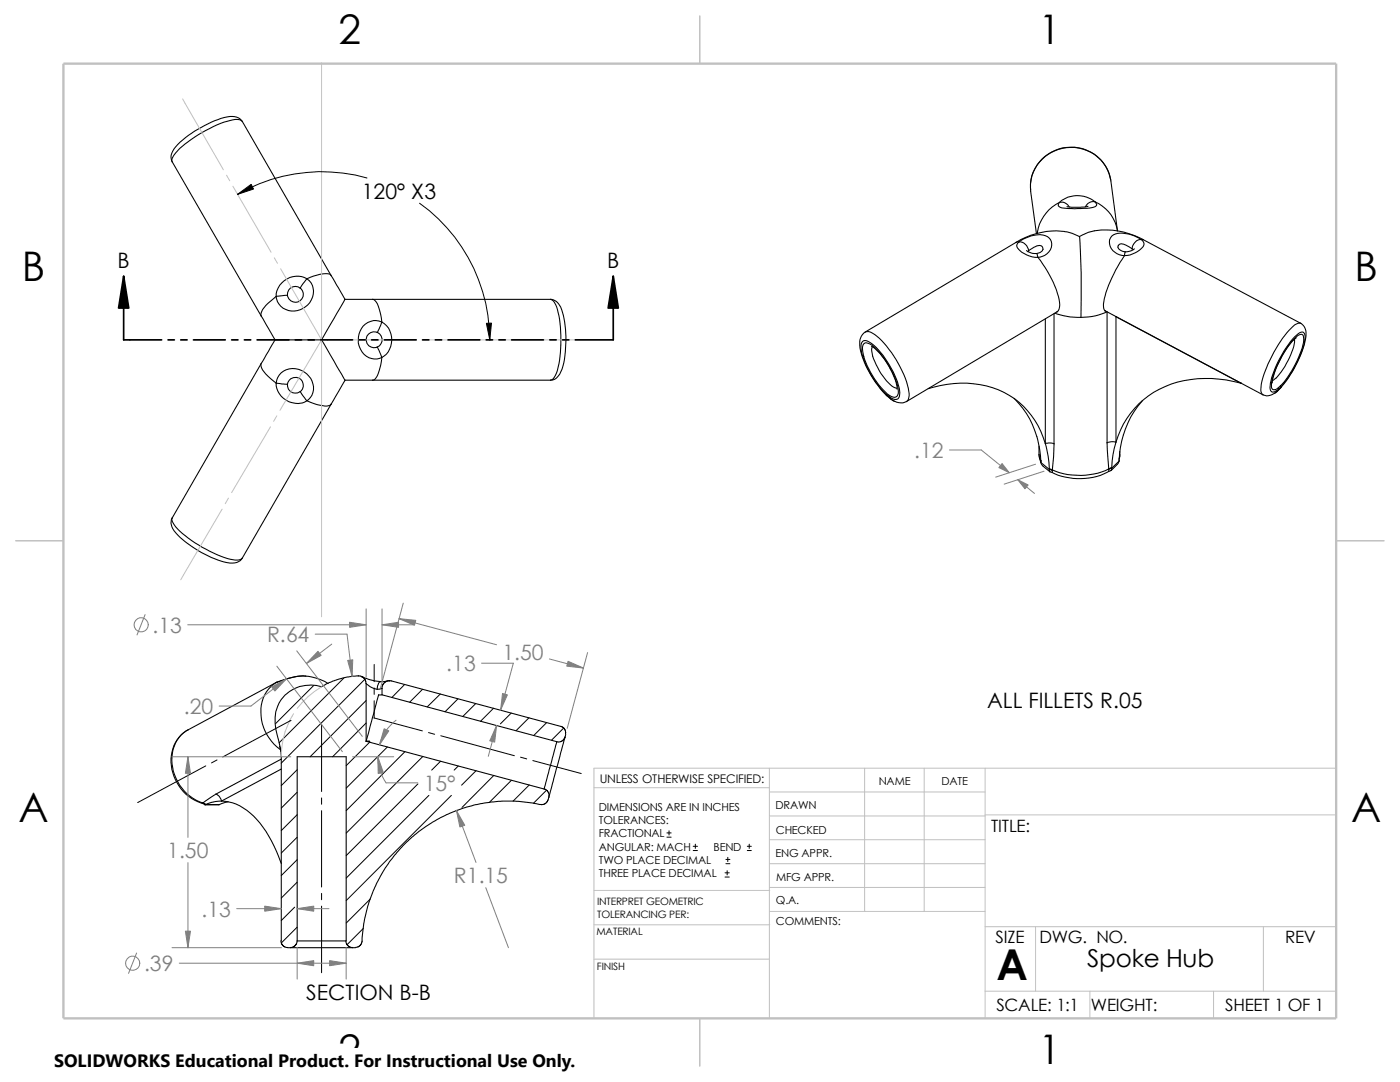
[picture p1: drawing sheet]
<svg xmlns="http://www.w3.org/2000/svg" width="279mm" height="216mm" viewBox="0 0 279 216" stroke-linecap="round" stroke-linejoin="round" font-family="sans-serif">
<g fill="none" stroke="#c0c0c0" stroke-width=".2">
<path d="M36.4 19.7l8.2 14.2M64.2 12.5v110.6M45.2 35l.6 1.1M46.5 37.2l7.6 13.1M54.7 51.4l.7 1.1M56 53.6l8.2 14.2M64.2 67.8h16.3M64.2 67.8l-8.3 14.1M81.8 67.8h1.3M84.3 67.8h15.3M100.8 67.8h1.3M103.4 67.8h16.3"/>
<path d="M45.6 99.4l-.6 1.1M54 85.2l-7.8 13.1M55.2 83l-.6 1.1M44.3 101.6l-8.2 14.1M64.2 137a17.3 17.3 0 0 0-4.9 4.4M58.6 142.4l-.3 .5a15.5 15.5 0 0 0-2.2 8.1M118.5 157.2h35M153.5 153.3v49.9M153.5 158h43.1M172.6 153.3v28.6M184.4 153.3v28.6M196.6 153.3v49.9"/>
<path d="M266.7 153.3h-148.2v49.9M118.5 177.7h35.1M153.5 167.6h43.1M153.5 162.8h43.1M153.5 172.3h43.1M153.5 177.1h43.1M196.6 162.6h70.1M118.5 191.4h35M118.5 184.5h35.1M153.6 181.9h43M196.6 197.8h70.1M196.6 184.9h70.1"/>
<path d="M206.7 184.9v12.9M217.5 197.8v5.4M242.2 197.8v5.4M252.1 184.9v12.9"/>
</g>
<path d="M139.7 3.2v9.5M3.1 107.9h9.6M266.7 107.9h9.5M139.7 203.2v9.5" fill="none" stroke="#c0c0c0" stroke-width=".21"/>
<path d="M12.7 12.7h254v190.5h-254z" fill="none" stroke="#c0c0c0" stroke-width=".47"/>
<g fill="none" stroke="#000" stroke-width=".21">
<path d="M34.4 32.3l17.7 30.7M48.3 24.2l17.8 30.8M48.3 24.2a2.95 2.95 0 0 0-3.6-.7 22.4 22.4 0 0 0-9.9 6.2l-.6 1.2v.8l.2 .6M48.3 24.2l-.3-.2a6.6 6.6 0 0 0-4 .6 25.9 25.9 0 0 0-8.9 5.9l-.6 .7a.98 .98 0 0 0-.1 1.1M221.7 35.9l1.3 10.2a7.6 7.6 0 0 0-4.5-5.8M221.7 35.9a8.1 8.1 0 0 0-8.8-6.5 8.1 8.1 0 0 0-7.2 8.1v.4M221.7 35.9a8.1 8.1 0 0 0-9.1-6.4 8.1 8.1 0 0 0-6.9 8.7l1.1 8.4M55.1 59.1a7.8 7.8 0 0 0-3 3.3v.6M57.4 58.9l-2.3 .2M59.9 57.5a1.58 1.58 0 0 0-1.8-.1 1.58 1.58 0 0 0-.7 1.5M59.9 57.5a1.58 1.58 0 0 1-.2 2.6 1.58 1.58 0 0 1-2.3-1.2M61.3 55.6l-1.4 1.9"/>
<path d="M61.3 55.6a3.6 3.6 0 0 1-1.4 6.2 3.4 3.4 0 0 1-4.8-2.7M61.3 55.6a4.2 4.2 0 0 0-6.2 3.5M66.1 55a1.47 1.47 0 0 0-1.7-.3l-1.8 .4-1.3 .5M66.1 55l2.8 4.8M74.3 59.7h35.6M74.3 59.7h-5.5l-4.6 8.1M74.3 59.7l.4 .1a6.7 6.7 0 0 1 1.5 4.5M109.9 59.7a2.5 2.5 0 0 1 2.2 2.1 21.9 21.9 0 0 1 .1 11.8 2.76 2.76 0 0 1-2.3 2.3M109.9 59.7a2.88 2.88 0 0 1 1.5 2.7 25.9 25.9 0 0 1-.3 12l-.7 1.1-.5 .4M202.7 48.4l-30 17.9 .1-.1a2.51 2.51 0 0 1 2.2 .9 21 21 0 0 1 6.4 11.4v.5a1.32 1.32 0 0 1-.5 1.1M203.4 48.3a6.3 6.3 0 0 1 5.2-1.3 2.01 2.01 0 0 1 1.3 1.7 2.01 2.01 0 0 1-.9 1.9l-.9 .5-1 .3M203.4 48.3a1.95 1.95 0 0 1 1.9 1.7"/>
<path d="M203.4 48.3l-.7 .1M203.4 48.3a.86 .86 0 0 0-.1 1.4 5.4 5.4 0 0 0 3.8 1.7M204.9 50a3.2 3.2 0 0 0 2 .6M205.3 50a3.7 3.7 0 0 1 2.6-.9 .89 .89 0 0 1 .1 1 .89 .89 0 0 1-.9 .4l-.2 .1M205.3 50l-.2 .2M206.9 50.6l.2 .8M207.1 51.4a19.4 19.4 0 0 1 4.4 9.4l-.1 .8-.5 .6M211.5 40.4a7.9 7.9 0 0 0-4.4 6.1M211.5 40.4a1.71 1.71 0 0 1 1.9 .9M212.5 46.2a15.4 15.4 0 0 0-9.8 2.2M212.5 46.2l1.5 .4 1.4 .6M215.4 47.2a12 12 0 0 1 10-.5l2.8 1.1"/>
<path d="M215.4 47.2l.4 7.2-.1 8.9M217.1 41.1a12.9 12.9 0 0 1-4.2 .1M218.5 40.3a1.7 1.7 0 0 0-1.9 1M218.5 40.3l.4 .5a.81 .81 0 0 1-1.1 .6l-2.7 .2a8.8 8.8 0 0 1-3.7-.4 .54 .54 0 0 1 .1-.8M218.5 40.3a5.5 5.5 0 0 0-7 .1M224.4 51a25.4 25.4 0 0 0-4.2 9.7v.4a.94 .94 0 0 0 .4 1M225.9 49.7l.2 .1M225.9 49.7l-1.7-1a.71 .71 0 0 0-1.1 .3 .71 .71 0 0 0 .6 1l.9 .2M226.4 49.7a2.7 2.7 0 0 1-1.9 .5l-.1 .8M227.7 47.8a1 1 0 0 1 .6 .9 1 1 0 0 1-.5 .9l-1.3 .9a4 4 0 0 1-2.1 .5M227.7 47.8a1.97 1.97 0 0 0-1.8 1.9M227.7 47.8a6.1 6.1 0 0 0-5.5-.9 2.06 2.06 0 0 0 .3 3.4 3.1 3.1 0 0 0 1.9 .7"/>
<path d="M227.7 47.8h.5M228.2 47.8l31.4 16.7h-.3a5.3 5.3 0 0 0-2.9 2.4 25.7 25.7 0 0 0-4.7 10.3l-.1 .8 .5 .8-31.5-16.7M52.1 63l2.8 4.8h9.3M52.1 72.6l-17.7 30.7M52.1 72.6a3.8 3.8 0 0 0 1.9 2.9l1.1 1M54.9 67.8l-2.8 4.8M55.1 76.5a4.2 4.2 0 0 0 6.2 3.5M55.1 76.5a3.5 3.5 0 0 1 5.6-2.2 3.4 3.4 0 0 1 .6 5.7M55.1 76.5l2.3 .2M57.4 76.7a1.59 1.59 0 0 1 2.3-1.2 1.59 1.59 0 0 1 .2 2.6M57.4 76.7a1.6 1.6 0 0 0 .7 1.5 1.6 1.6 0 0 0 1.8-.1M59.9 78.1l1.4 1.9"/>
<path d="M61.3 80a8 8 0 0 0 4.3 .9l.5-.3M64.2 67.8l4.6 8.1M68.8 75.9h5.5M68.9 75.9l-2.8 4.7M74.3 75.9h35.6M75.3 66.3a1.58 1.58 0 0 0-2.2 1.5 1.58 1.58 0 0 0 2.2 1.5M75.3 69.3l.9 2M75.3 66.3a1.57 1.57 0 0 1 1 1.5 1.57 1.57 0 0 1-1 1.5M76.2 71.3a7.7 7.7 0 0 1-1.5 4.5l-.4 .1M76.2 64.3a3.4 3.4 0 0 0-4.7 3.5 3.4 3.4 0 0 0 4.7 3.5M76.2 64.3l-.9 2M76.2 64.3a4.1 4.1 0 0 1 0 7"/>
<path d="M172.5 68.5a2.07 2.07 0 0 1 2.3 1 17.3 17.3 0 0 1 4.4 8.1l.1 .5a.93 .93 0 0 1-.4 1 .93 .93 0 0 1-1.1 0 15.4 15.4 0 0 1-5.7-9.5l.1-.7zM172.6 66.3a2.9 2.9 0 0 0-1 3.1 19 19 0 0 0 5.4 9.4M173.9 69.1a14 14 0 0 1 5.1 8.5v.1M174.1 69.2a3.7 3.7 0 0 0 .5 2.9 12.3 12.3 0 0 0 3.8 5.2l.6 .2M176.8 78.8l.2 .2M177 79l.9 .7M177 78.8v.1M177 78.8h.1M177 78.9v.1M177 78.9l.3 .2M177 78.9h.1M177 78.8a17.4 17.4 0 0 1-5.2-9.4 1.02 1.02 0 0 1 1.1-1.4 12.2 12.2 0 0 1 5 5.5 9.6 9.6 0 0 1 1.6 5.6 .89 .89 0 0 1-1.4 .4l-.8-.5"/>
<path d="M177.3 79v.1M177.3 79.1h.1M177.3 79.1l.8 .7 .5 .3M177.3 79.1h.1a3 3 0 0 0 3.5 1M185.3 77.6a19.7 19.7 0 0 1 17.1 1.9 16.9 16.9 0 0 1 6.2 9M202.4 79.5a18.4 18.4 0 0 1 5.3 12.8M208.6 63.6v24.9M210.4 62.6v26M210.5 62.5a14.2 14.2 0 0 0 5.2 .8M210.9 62.2l-30 17.9M211.1 62.1l-.2 .1M215.7 63.3a12 12 0 0 0 5.2-1.1v26.1"/>
<path d="M220.5 62l.1 .1M222.7 63.2v25M228 79.9a19.1 19.1 0 0 0-4.6 12.1M247.6 76.5h.1M247.6 76.5h.2M247.7 76.5a22.3 22.3 0 0 0-17.4 1.8 17.4 17.4 0 0 0-7.6 9.9M255.3 77.6h.1M255.3 77.6l-.9 .9M255.3 77.6h-.1a2.85 2.85 0 0 1-3.1 1.2v-.1M255.3 77.5v.1M255.5 77.3l.1 .1M255.5 77.3h.1"/>
<path d="M255.5 77.3l-.2 .3M255.5 77.3a21.3 21.3 0 0 0 4.9-9.7l.1-.4a.78 .78 0 0 0-.5-.9 .78 .78 0 0 0-1 .3 20.1 20.1 0 0 0-5.5 10.4v.7a.63 .63 0 0 0 .4 .6 .63 .63 0 0 0 .7-.3l.7-.5M255.6 77.3h-.1M255.6 77.4l-.8 .7M255.7 77.2l-.1 .2M258 67.9l1.3-1.1a.58 .58 0 0 1 .7 0 .58 .58 0 0 1 .2 .7 16.8 16.8 0 0 1-3.2 7.6 6.1 6.1 0 0 1-2.7 2.7 .5 .5 0 0 1-.6-.5 14.4 14.4 0 0 1 2.8-7.4zM258.3 67.7a10.2 10.2 0 0 1-1.9 5.5 7.8 7.8 0 0 1-2.4 2.7M258.7 67.4a17 17 0 0 0-4.8 9M259.6 64.5a2.7 2.7 0 0 1 1 3.1 21.1 21.1 0 0 1-5 9.7M66.1 80.6l-17.8 30.8M207.3 89a4.8 4.8 0 0 0 .4 2.9M207.4 90.7l.1 .8 .2 .7"/>
<path d="M207.7 91.9h.1M207.7 91.9v.2M207.7 91.9v.1M207.7 91.8v.1M207.7 92.3l.4 .6 1.4 1.2M207.7 92.3l1.7 1.4M208.6 88.5l1.1-.1 .7 .2M208.6 88.5a20.9 20.9 0 0 1 .8 5.1M209.4 93.6l.6 .2M209.4 93.6h.1M209.4 93.7l.1 .4M209.4 93.7l.6 .2"/>
<path d="M209.4 93.6v.1M209.5 94.1l.5 .2M210 93.9v.4M210 93.8h.1M210 93.8v.1M210.4 88.6l-.4 5.2M220.9 88.3l.4 5.3M221.3 94.1a12.6 12.6 0 0 1-11.3 .2M221.3 93.6v.5M221.3 93.6h.1M221.3 93.6a13.7 13.7 0 0 1-11.3 .2M221.7 93.9l-.4 .2"/>
<path d="M221.9 93.3v.1M221.9 93.3l-.6 .3M221.9 93.4l-.6 .2M221.9 93.4l-.2 .5M221.9 93.4h.1M222.7 88.2a19.1 19.1 0 0 0-.8 5.1M222.7 88.2a2.71 2.71 0 0 0-1.8 .1M223.4 92l-.4 .6-1.3 1.3M223.4 92l-1.5 1.4M223.5 90.7l-.2 1M223.5 90.7l-.1 .8M223.5 90.1v.6"/>
<path d="M34.4 103.3a2.89 2.89 0 0 0 1.1 3.5 21.3 21.3 0 0 0 10.4 5.6l1.4-.2 .6-.3 .4-.5M34.4 103.3a1.82 1.82 0 0 0 .7 1.8 24 24 0 0 0 11.8 6.7l.9-.1 .5-.3M55.1 136.2a6.9 6.9 0 0 0-2.9 7.5 9.8 9.8 0 0 0 3.8 5.9M55.1 136.2l-17.6 9.4M55.1 136.2h.1M55.3 136.1l-.2 .1M61 134.9l2.2 .4 2.3 1.1M61 134.9a15.9 15.9 0 0 0-5.9 1.3M61 134.9a15 15 0 0 0-5.9 1.3M72.1 135l.5 .3M72.2 135l1.6 .6 2.1 .4M73.1 136.4l-.3-.9-.7-.5-.6-.2-2.2 .3-1.7 .4-1.9 .7-1.5 .8a7.1 7.1 0 0 0-9.2 8.5l.8 3.3 .3 2.2v36.7"/>
<path d="M73.1 136.4v11.5M73.1 136.4a4.6 4.6 0 0 0 2.2 1.1M75.9 136l-.3 .3-.3 1.2M76.2 138.6h-.6l-2.5 9.3M76.2 137.4l-.9 .1M76.2 138.6l34.9 9.4-2.5 9.4M76.2 137.4v1.2M77.8 135.8l-1.9 .2M78.1 135.9l-.7-.1-.6 .3-.5 .6-.1 .7M78.2 135.9l33.8 9 .7 .6 .2 1M37.5 145.6a7.4 7.4 0 0 0-2.8 9.3 8.5 8.5 0 0 0 5.6 5.4M37.5 145.6a7.2 7.2 0 0 0-2.7 9 9 9 0 0 0 5.7 5.6"/>
<path d="M43.1 158.5a1.87 1.87 0 0 1 1.1 1.4M43.1 158.5l-2.6 1.7M44.2 159.9a10.9 10.9 0 0 1 8.3 5.1 29.4 29.4 0 0 1 3.6 7.3M44.2 159.9a7.8 7.8 0 0 0-3.1 .6M45.6 160l-1.9 .6M55.8 148.9l.2 1M56.1 151.5l-13 7M56.1 153.5l-11.9 6.4M59.3 151h9.8v36.7h-9.8zM73.1 147.9h.7zM73.1 147.9l35.5 9.5M108.6 157.4l.5 .3 .3 .4 .2 .6-.1 .4"/>
<path d="M109.5 159.1l-.2 .8-.7 .6-.6 .1-2.4-.5a29.3 29.3 0 0 0-33.4 28.1l-.5 .6-.7 .3M112.8 147.1l-.3 .5-.4 .3-.6 .2-.4-.1M112.8 147.1l-3.3 12M112.9 146.6l-.1 .5M40.3 160.3l.7 .3M40.4 160.2l-.1 .1M40.4 160.2h.1M40.4 160.2l.6 .4M40.5 160.2l.6 .3M40.5 160.2l.5 .3M40.5 160.2h.1M40.9 160.6h2.8"/>
<path d="M41 160.5h.1M41 160.5v.1M43.6 160.6h.1M56 187.7l.3 .8 .4 .4 1.3 .2M58 189.1h12.4M59.3 187.7l-.1 .6-.3 .4-.9 .4M69 187.7l.1 .6 .3 .4 1 .4M70.4 189.1h.6"/>
</g>
<g fill="none" stroke="#000" stroke-width=".2">
<path d="M73.2 35.5a33.6 33.6 0 0 0-25.8 3.3M83.7 40.6a33.7 33.7 0 0 1 14 27.2M62.6 136.8l-7.6 7.6M68.6 135.3l-12.9 12.9M72.8 135.6l-16.7 16.7M73.1 139.8l-11.2 11.2M74.7 132.6v3.4M74.7 137.3v1.3M74.7 139.8v3.5M80.8 136.6l-2.6 2.6M84.3 137.5l-2.6 2.6M87.9 138.5l-2.6 2.6"/>
<path d="M91.4 139.4l-2.6 2.6M41.1 152.8l-13.6 7.3M43.3 151.6l-1.1 .6M58.1 143.8l-13.7 7.2M59.3 153.6l-3.2 3.2M59.3 158.1l-3.2 3.1M64.2 144.7v13.2M64.2 159.2v1.3M73.1 144.3l-6.7 6.7M73.7 148.1l-4.6 4.7M74.6 143.3l9.7 2.5M77.3 149.1l-8.2 8.2"/>
<path d="M80.8 150l-11.7 11.8M83.4 156.4l-14.3 14.3M84.4 151l-15.3 15.2M85.5 146.2l1.2 .3M85.6 158.7l-16.5 16.5M87.9 151.9l-1.8 1.8M88 146.8l14.7 4M90.1 158.7l-21 21M91.4 152.9l-.8 .8M95 140.4l-2.6 2.6M95 153.8l-2.9 2.9M98.5 141.3l-2.6 2.6"/>
<path d="M98.6 154.7l-6.4 6.4M102 142.3l-2.1 2.1M102.1 155.7l-4.4 4.4M103.9 151.1l1.2 .3M105.6 143.2l-2.6 2.6M105.6 156.6l-3.2 3.3M106.3 151.8l9.7 2.5M109.1 157.7l-2.6 2.6M109.1 144.2l-2.6 2.6M112.5 145.2l-2.4 2.5M59.3 162.6l-3.2 3.1M59.3 171.5l-3.2 3.2"/>
<path d="M59.3 176l-3.2 3.2M59.3 167l-3.2 3.2M64.2 161.8v15.2M64.2 178.3v1.2M73.9 179.4l-4.8 4.8M133.1 167h.8M133.1 166.2h.8M133.5 165.8v.8M138.3 169.7h.9M138.3 168.9h.9M138.8 168.4v.9M144.7 175h.8"/>
<path d="M144.7 174.2h.8M144.9 172.3h.8M144.9 171.5h.8M145.1 173.7v.9M145.2 171.1v.8M149.1 169.7h.8M149.1 168.9h.8M149.5 168.4v.9M58.8 181l-2.7 2.7M59.3 185l-3.1 3.1M64.2 180.8v13.3M72.5 185.3l-3.2 3.2"/>
</g>
<path d="M47.4 38.8l2.7-2 .5 .9zM97.1 64.5h1l-.4 3.3z" fill="#000" stroke="#000" stroke-width=".2"/>
<g fill="none" stroke="#808080" stroke-width=".2">
<path d="M189.5 89.8h6.3l5.6 4.5M203.1 95.7l3.4 2.8M206.7 92.6l-8 2.6M208.4 94l-8 2.6M29 122.6l-1.7 4.1M37.5 124.7h35.6M55.2 132.9l13.1 17.1M57.1 135.5l-7 5.4h-6.4M59.2 129.9l13.1 17M62.9 126.5h6.4l1 8.5M66.2 128.5l-5 3.9M73.1 121.5v13.6"/>
<path d="M76.2 121.5v14.6M76.2 124.7h6.4M79.6 123.4l19.5 5.3M80.5 120.4l-4.6 16.8M96.1 132.3h6.3l-2.5 9.4M109.6 131.5l6.9 1.8M117.3 130.2l-4.1 15.1M34.3 151h23.7M37.5 151v16.1M70.4 151h8.2M75.4 151a9.2 9.2 0 0 0 1.6 5.2h6.4M79 143.7a8.7 8.7 0 0 0-3.3 4.9"/>
<path d="M99.1 144.8l-1.6 6.1M37.5 172.1v17M91.1 161.8l3.9 10.3M96.9 177.1l4.6 12M27.3 190.2l-1.6 4M34.3 189.1h21.9M35.8 192.2h33.3M47.2 181.3h8.9M59.3 181.3h6.4M59.3 189v6.4M69.1 189v6.4"/>
<circle cx="28.2" cy="124.7" r="1.41"/>
<circle cx="26.5" cy="192.2" r="1.41"/>
</g>
<g fill="#808080" stroke="#808080" stroke-width=".2">
<path d="M113.4 132l3.1 1.3-3.4-.4z"/>
<path d="M79.6 123.4l3.4 .4-.3 1z"/>
<path d="M76.2 124.7l3.3-.5v1z"/>
<path d="M75.4 151l1.1 3.1-1 .2z"/>
<path d="M69.8 124.2l3.3 .5-3.3 .5z"/>
<path d="M76.7 145.4l.9 .4-1.9 2.8z"/>
<path d="M91.1 161.8l1.7 2.9-1 .3z"/>
<path d="M99.1 144.8l-.4 3.3-1-.3z"/>
<path d="M100.3 138.4l1 .2-1.4 3.1z"/>
<path d="M52.8 180.8l3.3 .5-3.3 .5z"/>
<path d="M65.8 191.7l3.3 .5-3.3 .5z"/>
<path d="M59.3 181.3l3.3-.5v1z"/>
<path d="M59.3 192.2l3.3-.5v1z"/>
<path d="M69.4 131.8l1-.1-.1 3.3z"/>
<path d="M37 185.8h1l-.5 3.3z"/>
<path d="M37.5 151l.5 3.3h-1z"/>
<path d="M54.2 137.1l2.9-1.6-2.2 2.4z"/>
<path d="M63.5 130l.6 .8-2.9 1.6z"/>
<path d="M200 92.5l1.4 1.8-2.1-1z"/>
<path d="M203.1 95.7l2.1 1.1-.6 .7z"/>
</g>
<path d="M24.7 55.1l1 6.4h-2zM122.4 55.1l1 6.4h-2z" fill="#000" stroke="#000" stroke-width=".34"/>
<g fill="none" stroke="#000" stroke-width=".34">
<path d="M24.7 55.1v12.7h7.6M122.4 55.1v12.7h-7.6M33.5 67.8h1.3M36.1 67.8h1.2M38.6 67.8h6.4M46.2 67.8h1.3M48.8 67.8h1.2M51.3 67.8h6.4M58.9 67.8h1.3M61.5 67.8h1.2M64 67.8h6.4M71.6 67.8h1.3"/>
<path d="M74.2 67.8h1.2M76.7 67.8h6.4M84.3 67.8h1.3M86.9 67.8h1.2M89.4 67.8h6.4M97 67.8h1.3M99.6 67.8h1.2M102.1 67.8h6.4M109.7 67.8h1.3M112.3 67.8h1.2"/>
</g>
<path d="M10.8 209.2h104.1v6.7h-104.1z" fill="#fff"/>
<text font-size="8.5" x="198.8" y="195.5">A</text>
<g font-size="8.1">
<text x="67.6" y="8.8">2</text>
<text x="207.3" y="8.8">1</text>
<text x="4.4" y="56.1">B</text>
<text x="270.3" y="56.1">B</text>
<text x="3.7" y="164.1">A</text>
<text x="269.6" y="164.1">A</text>
<text x="67.6" y="212.3">2</text>
<text x="207.3" y="212.3">1</text>
</g>
<text font-size="4.9" x="217" y="193">Spoke Hub</text>
<g font-size="4.2">
<text x="72.2" y="39.7">120° X3</text>
<text x="23.5" y="53.4">B</text>
<text x="121.2" y="53.4">B</text>
<text x="197" y="141.3">ALL FILLETS R.05</text>
<text x="61.1" y="199.5">SECTION B-B</text>
</g>
<g font-size="4.2" fill="#808080">
<text x="182.4" y="91.4">.12</text>
<text x="30.4" y="126.3">.13</text>
<text x="53.3" y="128.2">R.64</text>
<text x="100.3" y="131.7">1.50</text>
<text x="89.1" y="134">.13</text>
<text x="36.7" y="142.5">.20</text>
<text x="84.6" y="157.9">15°</text>
<text x="33.4" y="171.3">1.50</text>
<text x="90.6" y="176.3">R1.15</text>
<text x="40.2" y="183">.13</text>
<text x="28.7" y="193.8">.39</text>
</g>
<text font-size="3.6" x="10.8" y="213">SOLIDWORKS Educational Product. For Instructional Use Only.</text>
<g font-size="3.4">
<text x="197.8" y="166">TITLE:</text>
<text x="198.7" y="188.1">SIZE</text>
<text x="207.5" y="188.1">DWG. NO.</text>
<text x="256.5" y="188.2">REV</text>
<text x="198.8" y="201.7">SCALE: 1:1</text>
<text x="217.7" y="201.8">WEIGHT:</text>
<text x="244.5" y="201.7">SHEET 1 OF 1</text>
</g>
<text font-size="2.4" x="119.7" y="156.2">UNLESS OTHERWISE SPECIFIED:</text>
<g font-size="2.2">
<text x="119.5" y="161.8">DIMENSIONS ARE IN INCHES</text>
<text x="154.8" y="161.5">DRAWN</text>
<text x="175.4" y="156.7">NAME</text>
<text x="187.9" y="156.7">DATE</text>
<text x="119.5" y="164.4">TOLERANCES:</text>
<text x="119.5" y="167.1">FRACTIONAL</text>
<text x="154.8" y="166.3">CHECKED</text>
<text x="119.5" y="169.8">ANGULAR: MACH</text>
<text x="119.5" y="172.4">TWO PLACE DECIMAL</text>
<text x="142.4" y="169.8">BEND</text>
<text x="154.8" y="171">ENG APPR.</text>
<text x="119.5" y="175">THREE PLACE DECIMAL</text>
<text x="154.9" y="175.7">MFG APPR.</text>
<text x="154.9" y="184.7">COMMENTS:</text>
<text x="154.9" y="180.5">Q.A.</text>
</g>
<g font-size="2">
<text x="119.2" y="180.6">INTERPRET GEOMETRIC</text>
<text x="119.2" y="183.1">TOLERANCING PER:</text>
<text x="119" y="186.6">MATERIAL</text>
<text x="119.1" y="193.5">FINISH</text>
</g>
</svg>
